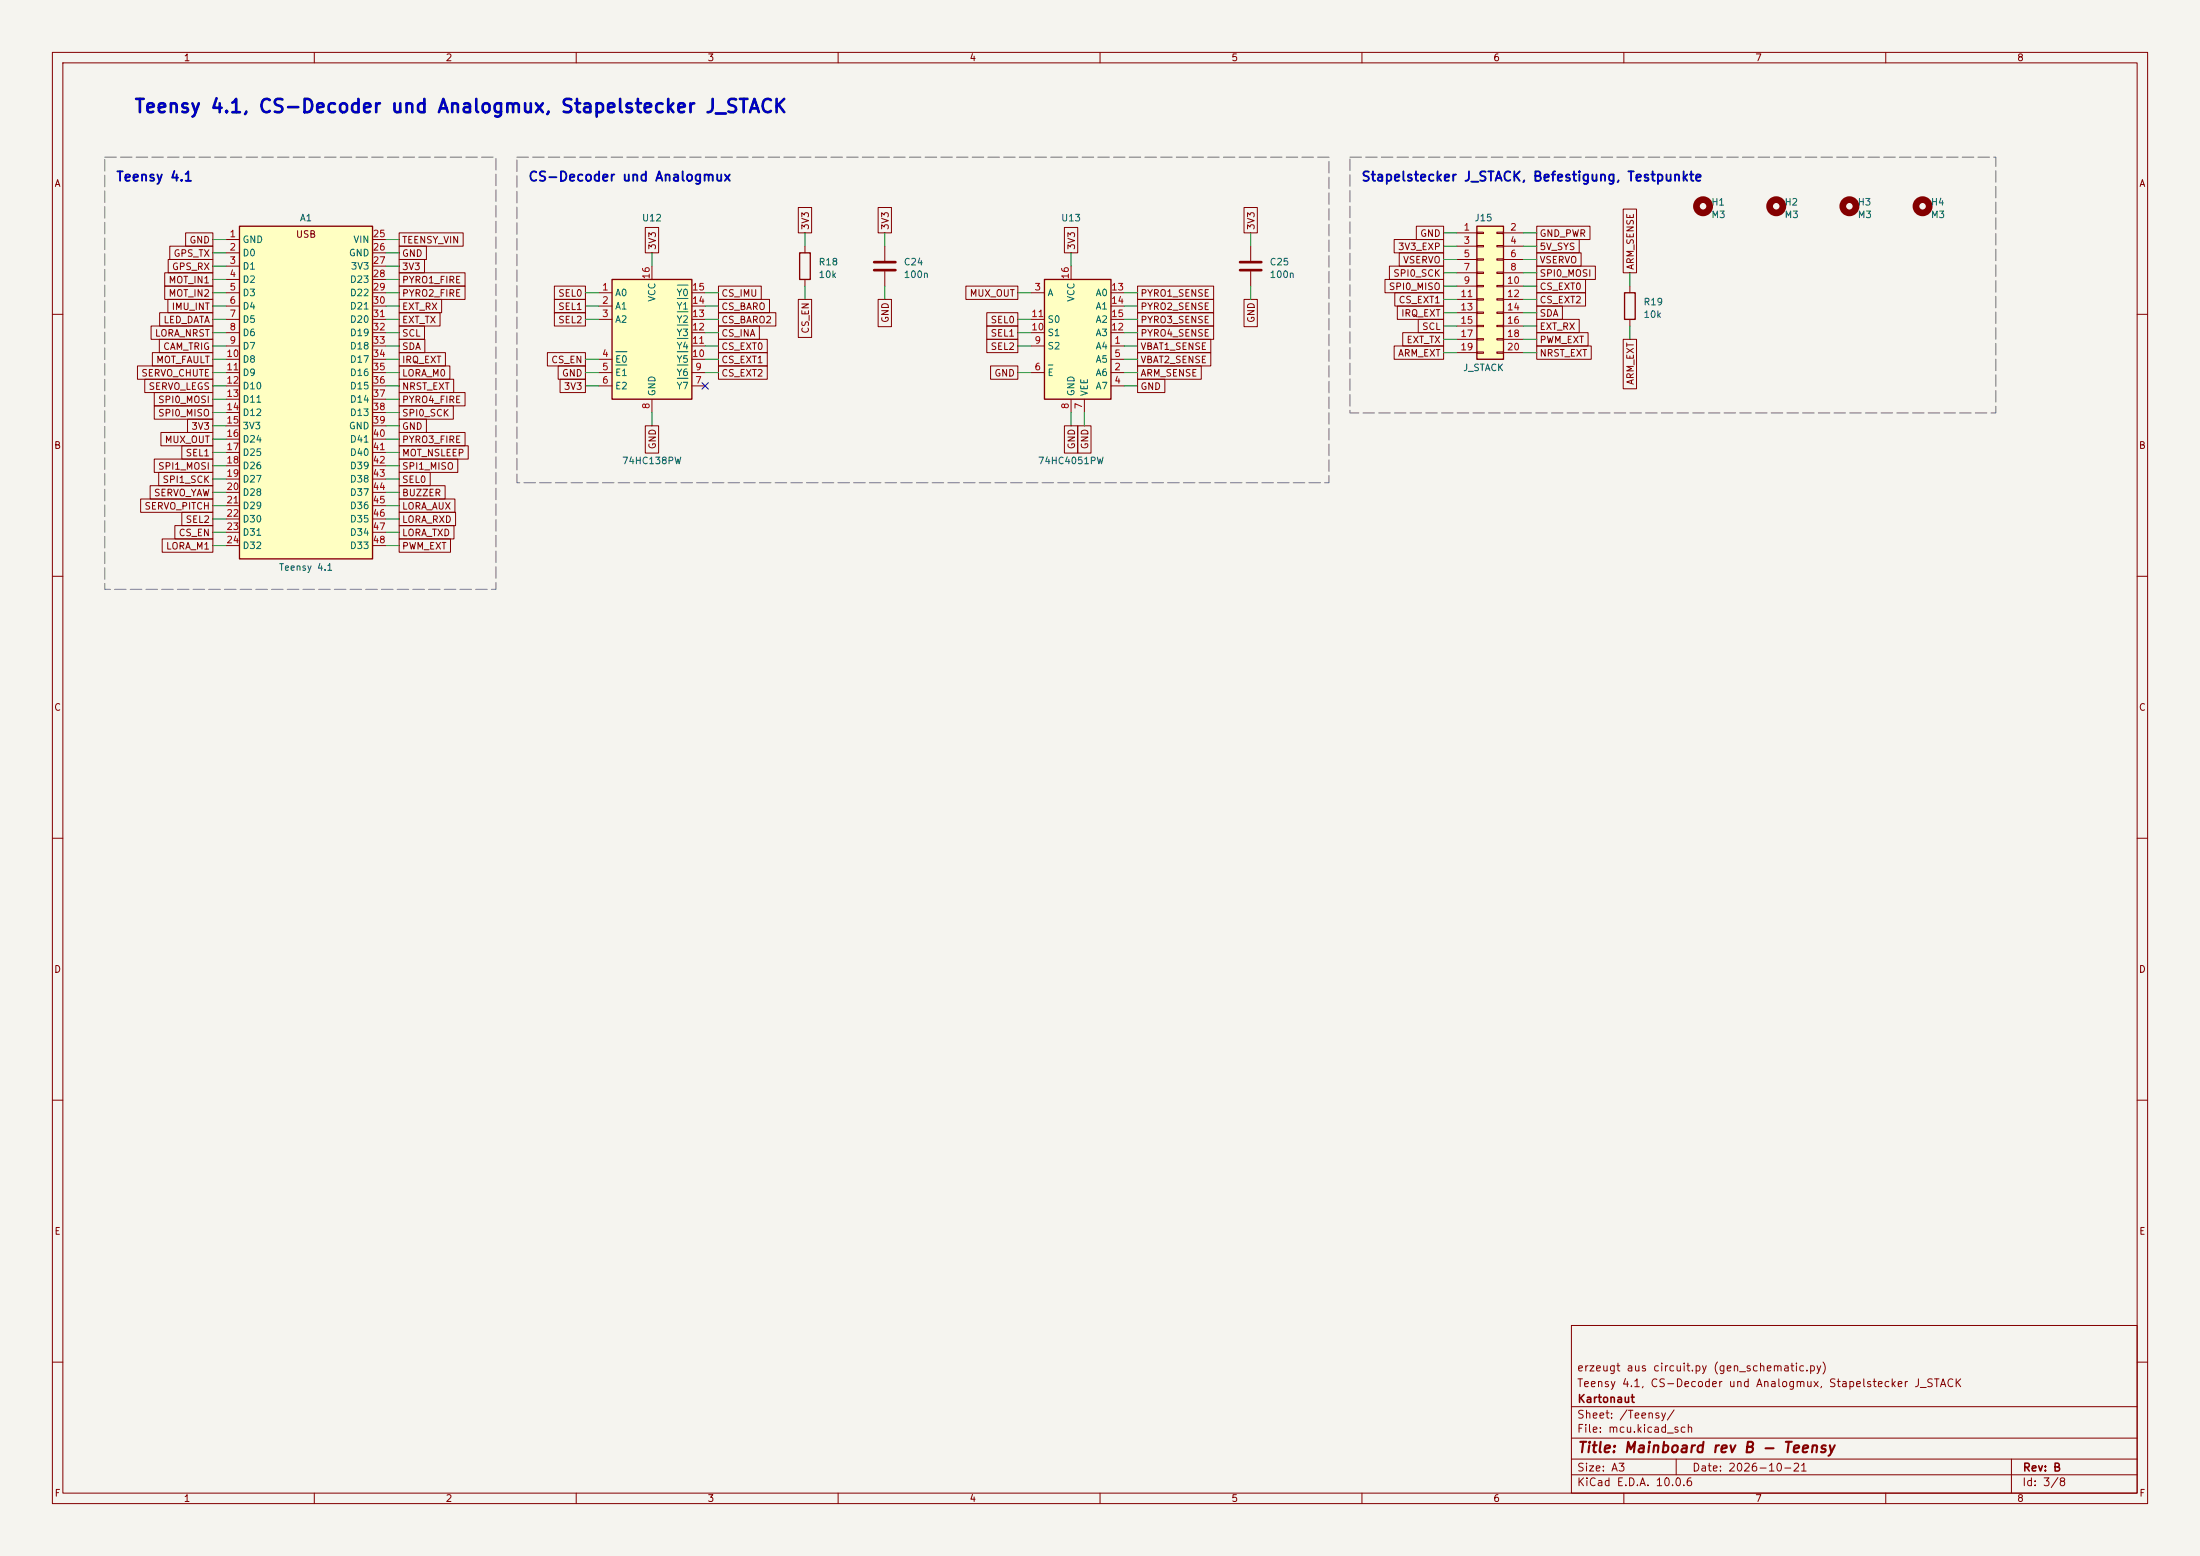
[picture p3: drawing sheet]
<svg xmlns="http://www.w3.org/2000/svg" width="420mm" height="297mm" viewBox="0 0 420 297" stroke-linecap="round" stroke-linejoin="round" font-family="sans-serif">
<path d="M0 0h420v297h-420z" fill="#f5f4ef" stroke="#f5f4ef" stroke-width=".19"/>
<g fill="none" stroke="#840000" stroke-width=".19">
<path d="M10 10h400v277h-400zM12 12h396v273h-396zM60 10v2M110 10v2M160 10v2M210 10v2M260 10v2M310 10v2M360 10v2M10 60h2M408 60h2M10 110h2"/>
<path d="M408 110h2M10 160h2M408 160h2M10 210h2M408 210h2M300 253h108v32h-108zM10 260h2M300 278.5h108M300 274.5h108M300 268.5h108M320 278.5v3M384 278.5v6.5"/>
<path d="M408 260h2M60 285v2M110 285v2M160 285v2M210 285v2M260 285v2M300 281.5h108M310 285v2M360 285v2"/>
</g>
<path d="M116.8 53.3h15.3v22.9h-15.3z" fill="#ffffc2"/>
<path d="M116.8 53.3h15.3v22.9h-15.3z" fill="none" stroke="#840000" stroke-width=".25"/>
<g fill="none" stroke="#840000" stroke-width=".19">
<path d="M114.3 55.9h2.5M114.3 58.4h2.5M124.5 50.8v2.5M132.1 55.9h2.5M132.1 58.4h2.5M238.8 47v2.8M238.8 51.8v2.8M114.3 61h2.5M114.3 68.6h2.5M114.3 71.1h2.5M114.3 73.7h2.5M124.5 76.2v2.5"/>
<path d="M132.1 61h2.5M132.1 68.6h2.5M132.1 71.1h2.5M132.1 73.7h2.5M132.1 66h2.5M132.1 63.5h2.5"/>
</g>
<path d="M129.3 59.5h2M129.3 57h2M129.3 54.4h2M117.6 67.1h2.1M117.6 69.7h2.1M129.3 67.1h2M129.3 69.7h2M129.3 72.2h2M129.3 64.6h2M129.3 62.1h2" fill="none" stroke="#006464" stroke-width=".19"/>
<g fill="none" stroke="#840000" stroke-width="1.3">
<circle cx="325.1" cy="39.4" r="1.27"/>
<circle cx="367" cy="39.4" r="1.27"/>
</g>
<path d="M236.7 50h4.1M236.7 51.6h4.1" fill="none" stroke="#840000" stroke-width=".51"/>
<path d="M199.4 53.3h12.7v22.9h-12.7z" fill="#ffffc2"/>
<path d="M152.7 48.3h2v5h-2zM199.4 53.3h12.7v22.9h-12.7zM310.1 55.9h2.1v5.1h-2.1z" fill="none" stroke="#840000" stroke-width=".25"/>
<g fill="none" stroke="#840000" stroke-width=".19">
<path d="M153.7 47v1.3M153.7 53.3v1.3M196.8 55.9h2.6M204.5 50.8v2.5M212.1 55.9h2.5M212.1 58.4h2.5M311.1 54.6v1.3M196.8 66h2.6M196.8 71.1h2.6M196.8 63.5h2.6M196.8 61h2.6M204.5 76.2v2.5"/>
<path d="M207 76.2v2.5M212.1 66h2.5M212.1 71.1h2.5M212.1 73.7h2.5M212.1 68.6h2.5M212.1 63.5h2.5M212.1 61h2.5M311.1 61v1.2"/>
</g>
<path d="M200.1 69.7h.9" fill="none" stroke="#006464" stroke-width=".19"/>
<path d="M45.7 43.2h25.4v63.5h-25.4z" fill="#ffffc2"/>
<path d="M45.7 43.2h25.4v63.5h-25.4z" fill="none" stroke="#840000" stroke-width=".25"/>
<g fill="none" stroke="#840000" stroke-width=".19">
<path d="M43.2 45.7h2.5M43.2 48.3h2.5M43.2 50.8h2.5M43.2 53.3h2.5M43.2 55.9h2.5M43.2 58.4h2.5M71.1 45.7h2.6M71.1 48.3h2.6M71.1 50.8h2.6M71.1 53.3h2.6M71.1 55.9h2.6M71.1 58.4h2.6"/>
<path d="M168.9 47v2.8M168.9 51.8v2.8M43.2 61h2.5M43.2 63.5h2.5M43.2 66h2.5M43.2 68.6h2.5M43.2 71.1h2.5M43.2 73.7h2.5M43.2 76.2h2.5M43.2 78.7h2.5M71.1 61h2.6M71.1 63.5h2.6"/>
<path d="M71.1 66h2.6M71.1 68.6h2.6M71.1 71.1h2.6M71.1 73.7h2.6M71.1 76.2h2.6M71.1 78.7h2.6M43.2 81.3h2.5M43.2 83.8h2.5M43.2 86.4h2.5M43.2 88.9h2.5M43.2 91.4h2.5M43.2 94h2.5"/>
<path d="M43.2 96.5h2.5M43.2 99.1h2.5M71.1 81.3h2.6M71.1 83.8h2.6M71.1 86.4h2.6M71.1 88.9h2.6M71.1 91.4h2.6M71.1 94h2.6M71.1 96.5h2.6M71.1 99.1h2.6M43.2 101.6h2.5M43.2 104.1h2.5"/>
<path d="M71.1 101.6h2.6M71.1 104.1h2.6"/>
</g>
<path d="M166.9 50h4M166.9 51.6h4" fill="none" stroke="#840000" stroke-width=".51"/>
<g fill="none" stroke="#840000" stroke-width="1.3">
<circle cx="339.1" cy="39.4" r="1.27"/>
<circle cx="353.1" cy="39.4" r="1.27"/>
</g>
<path d="M281.9 43.2h5.1v25.4h-5.1z" fill="#ffffc2"/>
<path d="M281.9 43.2h5.1v25.4h-5.1z" fill="none" stroke="#840000" stroke-width=".25"/>
<g fill="none" stroke="#840000" stroke-width=".19">
<path d="M152.4 39.6h2.5v4.9h-2.5zM167.6 39.6h2.6v4.9h-2.6zM237.5 39.6h2.5v4.9h-2.5zM309.9 39.9h2.5v12.2h-2.5zM30.5 59.7h10.1v2.5h-10.1zM31.4 52.1h9.2v2.5h-9.2zM31.4 54.6h9.2v2.6h-9.2zM32 57.1h8.6v2.6h-8.6zM32.1 49.5h8.5v2.6h-8.5zM32.4 47h8.2v2.5h-8.2zM35.4 44.4h5.2v2.6h-5.2zM76.2 44.4h12.2v2.6h-12.2z"/>
<path d="M76.2 47h5.2v2.5h-5.2zM76.2 49.5h4.8v2.6h-4.8zM76.2 52.1h12.6v2.5h-12.6zM76.2 54.6h12.6v2.6h-12.6zM76.2 57.1h8.1v2.6h-8.1zM76.2 59.7h7.8v2.5h-7.8zM105.8 54.6h6v2.6h-6zM105.8 57.1h6v2.6h-6zM105.8 59.7h6v2.5h-6zM123.2 43.4h2.5v4.9h-2.5zM137.2 59.7h10.9v2.5h-10.9zM137.2 57.1h9.7v2.6h-9.7z"/>
<path d="M137.2 54.6h8.1v2.6h-8.1zM152.4 57.2h2.5v7.2h-2.5zM167.6 57.2h2.6v5.2h-2.6zM184.4 54.6h9.9v2.6h-9.9zM188.4 59.7h5.9v2.5h-5.9zM203.2 43.4h2.5v4.9h-2.5zM217.2 59.7h14.5v2.5h-14.5zM217.2 54.6h14.5v2.6h-14.5zM217.2 57.1h14.5v2.6h-14.5zM237.5 57.2h2.5v5.2h-2.5zM264.4 53.3h11.2v2.6h-11.2zM265.2 50.8h10.4v2.5h-10.4z"/>
<path d="M266.2 45.7h9.4v2.6h-9.4zM266.3 55.9h9.3v2.5h-9.3zM266.8 58.4h8.8v2.6h-8.8zM267.1 48.3h8.5v2.5h-8.5zM270.4 43.2h5.2v2.5h-5.2zM278.1 44.5h3.8M278.1 47h3.8M278.1 49.5h3.8M278.1 52.1h3.8M278.1 54.6h3.8M278.1 57.2h3.8M278.1 59.7h3.8"/>
<path d="M281.9 44.3h1.3v.3h-1.3zM281.9 46.9h1.3v.2h-1.3zM281.9 49.4h1.3v.3h-1.3zM281.9 51.9h1.3v.3h-1.3zM281.9 54.5h1.3v.2h-1.3zM281.9 57h1.3v.3h-1.3zM281.9 59.6h1.3v.2h-1.3zM285.7 44.3h1.3v.3h-1.3zM285.7 46.9h1.3v.2h-1.3zM285.7 49.4h1.3v.3h-1.3zM285.7 51.9h1.3v.3h-1.3zM285.7 54.5h1.3v.2h-1.3z"/>
<path d="M285.7 57h1.3v.3h-1.3zM285.7 59.6h1.3v.2h-1.3zM287 44.5h3.8M287 47h3.8M287 49.5h3.8M287 52.1h3.8M287 54.6h3.8M287 57.2h3.8M287 59.7h3.8M293.4 58.4h4.9v2.6h-4.9zM293.4 55.9h9.3v2.5h-9.3zM293.4 43.2h10.1v2.5h-10.1z"/>
<path d="M293.4 45.7h8.1v2.6h-8.1zM293.4 48.3h8.4v2.5h-8.4zM293.4 50.8h11.2v2.5h-11.2zM293.4 53.3h9.3v2.6h-9.3zM26.2 69.8h14.4v2.6h-14.4zM27.6 72.4h13v2.5h-13zM28.8 62.2h11.8v2.6h-11.8zM29.1 67.3h11.5v2.6h-11.5zM29.4 74.9h11.2v2.6h-11.2zM29.4 77.5h11.2v2.5h-11.2zM30.4 64.8h10.2v2.5h-10.2zM76.2 62.2h4.8v2.6h-4.8z"/>
<path d="M76.2 64.8h4.9v2.5h-4.9zM76.2 67.3h8.8v2.6h-8.8zM76.2 69.8h9.7v2.6h-9.7zM76.2 72.4h10.4v2.5h-10.4zM76.2 74.9h12.6v2.6h-12.6zM76.2 77.5h10.3v2.5h-10.3zM104.5 67.3h7.3v2.6h-7.3zM106.6 69.8h5.2v2.6h-5.2zM106.9 72.4h4.9v2.5h-4.9zM137.2 62.2h7.8v2.6h-7.8zM137.2 67.3h9.3v2.6h-9.3zM137.2 64.8h9.3v2.5h-9.3z"/>
<path d="M137.2 69.8h9.3v2.6h-9.3zM188.4 64.8h5.9v2.5h-5.9zM188.4 62.2h5.9v2.6h-5.9zM189.1 69.8h5.2v2.6h-5.2zM217.2 64.8h13.9v2.5h-13.9zM217.2 69.8h12.1v2.6h-12.1zM217.2 67.3h13.9v2.6h-13.9zM217.2 72.4h5.2v2.5h-5.2zM217.2 62.2h14.5v2.6h-14.5zM266.2 66h9.4v2.6h-9.4zM267.8 63.5h7.8v2.5h-7.8zM270.7 61h4.9v2.5h-4.9z"/>
<path d="M278.1 62.2h3.8M278.1 64.8h3.8M278.1 67.3h3.8M281.9 62.1h1.3v.3h-1.3zM281.9 64.6h1.3v.3h-1.3zM281.9 67.2h1.3v.2h-1.3zM285.7 62.1h1.3v.3h-1.3zM285.7 64.6h1.3v.3h-1.3zM285.7 67.2h1.3v.2h-1.3zM287 62.2h3.8M287 64.8h3.8M287 67.3h3.8"/>
<path d="M293.4 61h8.1v2.5h-8.1zM293.4 63.5h9.8v2.5h-9.8zM293.4 66h10.4v2.6h-10.4zM309.9 64.8h2.5v9.4h-2.5zM26.8 95.2h13.8v2.6h-13.8zM28.7 92.7h11.9v2.6h-11.9zM29.4 87.6h11.2v2.6h-11.2zM30.3 90.2h10.3v2.5h-10.3zM30.7 82.5h9.9v2.6h-9.9zM34.7 85.1h5.9v2.5h-5.9zM34.7 97.8h5.9v2.5h-5.9zM35.8 80h4.8v2.6h-4.8z"/>
<path d="M76.2 85.1h13.2v2.5h-13.2zM76.2 87.6h11.2v2.6h-11.2zM76.2 90.2h5.9v2.5h-5.9zM76.2 92.7h8.8v2.6h-8.8zM76.2 95.2h10.6v2.6h-10.6zM76.2 97.8h10.8v2.5h-10.8zM76.2 80h5.2v2.6h-5.2zM76.2 82.5h12.6v2.6h-12.6zM123.2 81.3h2.5v5.2h-2.5zM203.2 81.3h2.5v5.2h-2.5zM205.7 81.3h2.6v5.2h-2.6zM31 102.9h9.6v2.5h-9.6z"/>
<path d="M33.4 100.3h7.2v2.6h-7.2zM76.2 102.9h9.8v2.5h-9.8zM76.2 100.3h10.5v2.6h-10.5z"/>
</g>
<g fill="none" stroke="#009600" stroke-width=".19">
<path d="M40.6 45.7h2.6M40.6 48.3h2.6M40.6 50.8h2.6M40.6 55.9h2.6M40.6 58.4h2.6M40.6 53.3h2.6M73.7 45.7h2.5M73.7 48.3h2.5M73.7 50.8h2.5M73.7 55.9h2.5M73.7 58.4h2.5M73.7 53.3h2.5"/>
<path d="M111.8 55.9h2.5M111.8 58.4h2.5M124.5 48.3v2.5M134.6 55.9h2.6M134.6 58.4h2.6M153.7 44.5v2.5M153.7 54.6v2.6M168.9 44.5v2.5M168.9 54.6v2.6M194.3 55.9h2.5M204.5 48.3v2.5M214.6 55.9h2.6"/>
<path d="M214.6 58.4h2.6M238.8 44.5v2.5M238.8 54.6v2.6M275.6 54.6h2.5M275.6 57.2h2.5M275.6 49.5h2.5M275.6 52.1h2.5M275.6 59.7h2.5M275.6 44.5h2.5M275.6 47h2.5M290.8 54.6h2.6M290.8 57.2h2.6"/>
<path d="M290.8 49.5h2.6M290.8 52.1h2.6M290.8 59.7h2.6M290.8 44.5h2.6M290.8 47h2.6M311.1 52.1v2.5M40.6 61h2.6M40.6 63.5h2.6M40.6 68.6h2.6M40.6 66h2.6M40.6 71.1h2.6M40.6 73.7h2.6"/>
<path d="M40.6 76.2h2.6M40.6 78.7h2.6M73.7 61h2.5M73.7 63.5h2.5M73.7 68.6h2.5M73.7 66h2.5M73.7 71.1h2.5M73.7 73.7h2.5M73.7 76.2h2.5M73.7 78.7h2.5M111.8 61h2.5M111.8 68.6h2.5"/>
<path d="M111.8 71.1h2.5M111.8 73.7h2.5M124.5 78.7v2.6M134.6 61h2.6M134.6 63.5h2.6M134.6 68.6h2.6M134.6 66h2.6M134.6 71.1h2.6M194.3 61h2.5M194.3 63.5h2.5M194.3 66h2.5M194.3 71.1h2.5"/>
<path d="M204.5 78.7v2.6M207 78.7v2.6M214.6 61h2.6M214.6 63.5h2.6M214.6 68.6h2.6M214.6 66h2.6M214.6 71.1h2.6M214.6 73.7h2.6M275.6 62.2h2.5M275.6 64.8h2.5M275.6 67.3h2.5M290.8 62.2h2.6"/>
<path d="M290.8 64.8h2.6M290.8 67.3h2.6M311.1 62.2v2.6M40.6 86.4h2.6M40.6 88.9h2.6M40.6 91.4h2.6M40.6 94h2.6M40.6 96.5h2.6M40.6 99.1h2.6M40.6 81.3h2.6M40.6 83.8h2.6M73.7 86.4h2.5"/>
<path d="M73.7 88.9h2.5M73.7 91.4h2.5M73.7 94h2.5M73.7 96.5h2.5M73.7 99.1h2.5M73.7 81.3h2.5M73.7 83.8h2.5M40.6 101.6h2.6M40.6 104.1h2.6M73.7 101.6h2.5M73.7 104.1h2.5"/>
</g>
<path d="M134 73.1l1.2 1.2M135.2 73.1l-1.2 1.2" fill="none" stroke="#000084" stroke-width=".19"/>
<path d="M20 30h74.7v82.5h-74.7zM98.7 30h155v62.1h-155zM257.7 30h123.3v48.8h-123.3z" fill="none" stroke="#787878" stroke-width=".2" stroke-dasharray="2.2 .8"/>
<text font-size="2.5" fill="#0000c2" x="25.5" y="22.2">Teensy 4.1, CS-Decoder und Analogmux, Stapelstecker J_STACK</text>
<text font-size="2" fill="#840000" x="301" y="277.8">Title: Mainboard rev B - Teensy</text>
<g font-size="1.8" fill="#0000c2">
<text x="22.1" y="35.1">Teensy 4.1</text>
<text x="100.7" y="35.1">CS-Decoder und Analogmux</text>
<text x="259.8" y="35.1">Stapelstecker J_STACK, Befestigung, Testpunkte</text>
</g>
<g font-size="1.5" fill="#840000">
<text x="300.9" y="262.1">erzeugt aus circuit.py (gen_schematic.py)</text>
<text x="300.9" y="265.1">Teensy 4.1, CS-Decoder und Analogmux, Stapelstecker J_STACK</text>
<text x="301" y="268.1">Kartonaut</text>
<text x="300.9" y="273.8">File: mcu.kicad_sch</text>
<text x="300.9" y="271.1">Sheet: /Teensy/</text>
<text x="300.9" y="281.2">Size: A3</text>
<text x="322.9" y="281.2">Date: 2026-10-21</text>
<text x="386" y="281.2">Rev: B</text>
<text x="300.9" y="284">KiCad E.D.A. 10.0.6</text>
<text x="385.9" y="284">Id: 3/8</text>
</g>
<g font-size="1.3" fill="#840000">
<text x="35" y="12">1</text>
<text x="85" y="12">2</text>
<text x="135" y="12">3</text>
<text x="185" y="12">4</text>
<text x="235" y="12">5</text>
<text x="285" y="12">6</text>
<text x="335" y="12">7</text>
<text x="385" y="12">8</text>
<text x="10.3" y="36">A</text>
<text x="408.3" y="36">A</text>
<text x="36.1" y="46.8">GND</text>
<text x="56.4" y="45.7">USB</text>
<text x="76.6" y="46.8">TEENSY_VIN</text>
<text x="125.5" y="47.8" transform="rotate(-90 125.5 47.8)">3V3</text>
<text x="154.7" y="44" transform="rotate(-90 154.7 44)">3V3</text>
<text x="170" y="44" transform="rotate(-90 170 44)">3V3</text>
<text x="205.5" y="47.8" transform="rotate(-90 205.5 47.8)">3V3</text>
<text x="239.8" y="44" transform="rotate(-90 239.8 44)">3V3</text>
<text x="271" y="45.5">GND</text>
<text x="293.8" y="45.5">GND_PWR</text>
<text x="32.7" y="51.9">GPS_RX</text>
<text x="33" y="49.3">GPS_TX</text>
<text x="76.6" y="49.3">GND</text>
<text x="76.6" y="51.9">3V3</text>
<text x="265.9" y="53.1">SPI0_SCK</text>
<text x="266.8" y="48">3V3_EXP</text>
<text x="267.8" y="50.6">VSERVO</text>
<text x="293.8" y="48">5V_SYS</text>
<text x="293.8" y="50.6">VSERVO</text>
<text x="293.8" y="53.1">SPI0_MOSI</text>
<text x="312.2" y="51.6" transform="rotate(-90 312.2 51.6)">ARM_SENSE</text>
<text x="32.1" y="54.4">MOT_IN1</text>
<text x="32.1" y="56.9">MOT_IN2</text>
<text x="32.7" y="59.5">IMU_INT</text>
<text x="76.6" y="54.4">PYRO1_FIRE</text>
<text x="76.6" y="56.9">PYRO2_FIRE</text>
<text x="76.6" y="59.5">EXT_RX</text>
<text x="106.5" y="56.9">SEL0</text>
<text x="106.5" y="59.5">SEL1</text>
<text x="137.6" y="59.5">CS_BARO</text>
<text x="137.6" y="56.9">CS_IMU</text>
<text x="185" y="56.9">MUX_OUT</text>
<text x="217.6" y="56.9">PYRO1_SENSE</text>
<text x="217.6" y="59.5">PYRO2_SENSE</text>
<text x="265" y="55.7">SPI0_MISO</text>
<text x="266.9" y="58.2">CS_EXT1</text>
<text x="293.8" y="58.2">CS_EXT2</text>
<text x="293.8" y="55.7">CS_EXT0</text>
<text x="29.5" y="64.6">LORA_NRST</text>
<text x="31.1" y="62">LED_DATA</text>
<text x="76.6" y="62">EXT_TX</text>
<text x="76.6" y="64.6">SCL</text>
<text x="106.5" y="62">SEL2</text>
<text x="137.6" y="64.6">CS_INA</text>
<text x="137.6" y="62">CS_BARO2</text>
<text x="154.7" y="63.8" transform="rotate(-90 154.7 63.8)">CS_EN</text>
<text x="170" y="61.7" transform="rotate(-90 170 61.7)">GND</text>
<text x="189" y="62">SEL0</text>
<text x="189" y="64.6">SEL1</text>
<text x="217.6" y="62">PYRO3_SENSE</text>
<text x="217.6" y="64.6">PYRO4_SENSE</text>
<text x="239.8" y="61.7" transform="rotate(-90 239.8 61.7)">GND</text>
<text x="267.4" y="60.7">IRQ_EXT</text>
<text x="268.4" y="65.8">EXT_TX</text>
<text x="271.4" y="63.3">SCL</text>
<text x="293.8" y="60.7">SDA</text>
<text x="293.8" y="63.3">EXT_RX</text>
<text x="293.8" y="65.8">PWM_EXT</text>
<text x="29.7" y="69.6">MOT_FAULT</text>
<text x="31" y="67.1">CAM_TRIG</text>
<text x="76.6" y="67.1">SDA</text>
<text x="76.6" y="69.6">IRQ_EXT</text>
<text x="105.1" y="69.6">CS_EN</text>
<text x="137.6" y="69.6">CS_EXT1</text>
<text x="137.6" y="67.1">CS_EXT0</text>
<text x="189" y="67.1">SEL2</text>
<text x="217.6" y="67.1">VBAT1_SENSE</text>
<text x="217.6" y="69.6">VBAT2_SENSE</text>
<text x="266.8" y="68.4">ARM_EXT</text>
<text x="293.8" y="68.4">NRST_EXT</text>
<text x="26.9" y="72.2">SERVO_CHUTE</text>
<text x="28.3" y="74.7">SERVO_LEGS</text>
<text x="30.1" y="77.3">SPI0_MOSI</text>
<text x="76.6" y="72.2">LORA_M0</text>
<text x="76.6" y="74.7">NRST_EXT</text>
<text x="76.6" y="77.3">PYRO4_FIRE</text>
<text x="107.2" y="72.2">GND</text>
<text x="107.5" y="74.7">3V3</text>
<text x="137.6" y="72.2">CS_EXT2</text>
<text x="189.7" y="72.2">GND</text>
<text x="217.6" y="72.2">ARM_SENSE</text>
<text x="217.6" y="74.7">GND</text>
<text x="312.2" y="73.6" transform="rotate(-90 312.2 73.6)">ARM_EXT</text>
<text x="30.1" y="79.8">SPI0_MISO</text>
<text x="36.4" y="82.3">3V3</text>
<text x="76.6" y="82.3">GND</text>
<text x="76.6" y="79.8">SPI0_SCK</text>
<text x="10.2" y="86">B</text>
<text x="30.1" y="90">SPI1_MOSI</text>
<text x="31.3" y="84.9">MUX_OUT</text>
<text x="35.3" y="87.4">SEL1</text>
<text x="76.6" y="87.4">MOT_NSLEEP</text>
<text x="76.6" y="90">SPI1_MISO</text>
<text x="76.6" y="84.9">PYRO3_FIRE</text>
<text x="125.5" y="85.9" transform="rotate(-90 125.5 85.9)">GND</text>
<text x="205.5" y="85.9" transform="rotate(-90 205.5 85.9)">GND</text>
<text x="208.1" y="85.9" transform="rotate(-90 208.1 85.9)">GND</text>
<text x="408.2" y="86">B</text>
<text x="29.3" y="95">SERVO_YAW</text>
<text x="30.9" y="92.5">SPI1_SCK</text>
<text x="76.6" y="92.5">SEL0</text>
<text x="76.6" y="95">BUZZER</text>
<text x="27.5" y="97.6">SERVO_PITCH</text>
<text x="35.3" y="100.1">SEL2</text>
<text x="76.6" y="97.6">LORA_AUX</text>
<text x="76.6" y="100.1">LORA_RXD</text>
<text x="31.6" y="105.2">LORA_M1</text>
<text x="34" y="102.7">CS_EN</text>
<text x="76.6" y="105.2">PWM_EXT</text>
<text x="76.6" y="102.7">LORA_TXD</text>
<text x="10.2" y="136">C</text>
<text x="408.2" y="136">C</text>
<text x="10.2" y="186">D</text>
<text x="408.2" y="186">D</text>
<text x="10.3" y="236">E</text>
<text x="408.3" y="236">E</text>
<text x="10.3" y="286">F</text>
<text x="35" y="287">1</text>
<text x="85" y="287">2</text>
<text x="135" y="287">3</text>
<text x="185" y="287">4</text>
<text x="235" y="287">5</text>
<text x="285" y="287">6</text>
<text x="335" y="287">7</text>
<text x="385" y="287">8</text>
<text x="408.3" y="286">F</text>
</g>
<g font-size="1.3" fill="#006464">
<text x="326.6" y="39.5">H1</text>
<text x="326.6" y="41.9">M3</text>
<text x="340.6" y="39.5">H2</text>
<text x="340.6" y="41.9">M3</text>
<text x="354.5" y="39.5">H3</text>
<text x="354.5" y="41.9">M3</text>
<text x="368.5" y="39.5">H4</text>
<text x="368.5" y="41.9">M3</text>
<text x="46.2" y="46.7">GND</text>
<text x="57.1" y="42.5">A1</text>
<text x="67.4" y="46.7">VIN</text>
<text x="122.5" y="42.6">U12</text>
<text x="202.5" y="42.6">U13</text>
<text x="281.4" y="42.5">J15</text>
<text x="46.2" y="49.2">D0</text>
<text x="46.2" y="51.8">D1</text>
<text x="66.5" y="49.2">GND</text>
<text x="66.9" y="51.8">3V3</text>
<text x="156.2" y="51">R18</text>
<text x="156.2" y="53.4">10k</text>
<text x="172.4" y="51">C24</text>
<text x="172.4" y="53.4">100n</text>
<text x="242.3" y="51">C25</text>
<text x="242.3" y="53.4">100n</text>
<text x="46.2" y="54.3">D2</text>
<text x="46.2" y="56.8">D3</text>
<text x="46.2" y="59.4">D4</text>
<text x="66.7" y="54.3">D23</text>
<text x="66.7" y="56.8">D22</text>
<text x="66.7" y="59.4">D21</text>
<text x="117.3" y="56.8">A0</text>
<text x="117.3" y="59.4">A1</text>
<text x="125.4" y="57.7" transform="rotate(-90 125.4 57.7)">VCC</text>
<text x="129" y="59.4">Y1</text>
<text x="129" y="56.8">Y0</text>
<text x="199.9" y="56.8">A</text>
<text x="205.4" y="57.7" transform="rotate(-90 205.4 57.7)">VCC</text>
<text x="209.1" y="56.8">A0</text>
<text x="209.1" y="59.4">A1</text>
<text x="313.7" y="58.6">R19</text>
<text x="46.2" y="61.9">D5</text>
<text x="46.2" y="64.5">D6</text>
<text x="66.7" y="61.9">D20</text>
<text x="66.7" y="64.5">D19</text>
<text x="117.3" y="61.9">A2</text>
<text x="129" y="64.5">Y3</text>
<text x="129" y="61.9">Y2</text>
<text x="199.9" y="64.5">S1</text>
<text x="199.9" y="61.9">S0</text>
<text x="209.1" y="64.5">A3</text>
<text x="209.1" y="61.9">A2</text>
<text x="313.7" y="61">10k</text>
<text x="46.2" y="67">D7</text>
<text x="46.2" y="69.5">D8</text>
<text x="66.7" y="67">D18</text>
<text x="66.7" y="69.5">D17</text>
<text x="117.3" y="69.5">E0</text>
<text x="129" y="69.5">Y5</text>
<text x="129" y="67">Y4</text>
<text x="199.9" y="67">S2</text>
<text x="209.1" y="67">A4</text>
<text x="209.1" y="69.5">A5</text>
<text x="279.2" y="71.1">J_STACK</text>
<text x="46.2" y="72.1">D9</text>
<text x="46.2" y="74.6">D10</text>
<text x="46.2" y="77.2">D11</text>
<text x="66.7" y="72.1">D16</text>
<text x="66.7" y="74.6">D15</text>
<text x="66.7" y="77.2">D14</text>
<text x="117.3" y="72.1">E1</text>
<text x="117.3" y="74.6">E2</text>
<text x="125.4" y="75.7" transform="rotate(-90 125.4 75.7)">GND</text>
<text x="129" y="74.6">Y7</text>
<text x="129" y="72.1">Y6</text>
<text x="199.9" y="72.1">E</text>
<text x="205.4" y="75.7" transform="rotate(-90 205.4 75.7)">GND</text>
<text x="208" y="75.7" transform="rotate(-90 208 75.7)">VEE</text>
<text x="209.1" y="72.1">A6</text>
<text x="209.1" y="74.6">A7</text>
<text x="46.2" y="79.7">D12</text>
<text x="46.2" y="82.2">3V3</text>
<text x="66.5" y="82.2">GND</text>
<text x="66.7" y="79.7">D13</text>
<text x="46.2" y="84.8">D24</text>
<text x="46.2" y="87.3">D25</text>
<text x="46.2" y="89.9">D26</text>
<text x="66.7" y="84.8">D41</text>
<text x="66.7" y="87.3">D40</text>
<text x="66.7" y="89.9">D39</text>
<text x="118.6" y="88.9">74HC138PW</text>
<text x="198.1" y="88.9">74HC4051PW</text>
<text x="46.2" y="92.4">D27</text>
<text x="46.2" y="94.9">D28</text>
<text x="66.7" y="92.4">D38</text>
<text x="66.7" y="94.9">D37</text>
<text x="46.2" y="97.5">D29</text>
<text x="46.2" y="100">D30</text>
<text x="66.7" y="97.5">D36</text>
<text x="66.7" y="100">D35</text>
<text x="46.2" y="102.6">D31</text>
<text x="46.2" y="105.1">D32</text>
<text x="66.7" y="102.6">D34</text>
<text x="66.7" y="105.1">D33</text>
<text x="53.2" y="109.2">Teensy 4.1</text>
</g>
<g font-size="1.3" fill="#a90000">
<text x="43.7" y="45.6">1</text>
<text x="71.1" y="45.6">25</text>
<text x="279.3" y="44.3">1</text>
<text x="279.3" y="46.9">3</text>
<text x="288.2" y="44.3">2</text>
<text x="288.2" y="46.9">4</text>
<text x="43.7" y="48.1">2</text>
<text x="43.7" y="50.7">3</text>
<text x="43.7" y="53.2">4</text>
<text x="71.1" y="48.1">26</text>
<text x="71.1" y="50.7">27</text>
<text x="71.1" y="53.2">28</text>
<text x="124.3" y="53.4" transform="rotate(-90 124.3 53.4)">16</text>
<text x="204.3" y="53.4" transform="rotate(-90 204.3 53.4)">16</text>
<text x="279.3" y="49.4">5</text>
<text x="279.3" y="51.9">7</text>
<text x="288.2" y="49.4">6</text>
<text x="288.2" y="51.9">8</text>
<text x="43.7" y="55.7">5</text>
<text x="43.7" y="58.3">6</text>
<text x="71.1" y="55.7">29</text>
<text x="71.1" y="58.3">30</text>
<text x="114.8" y="55.7">1</text>
<text x="114.8" y="58.3">2</text>
<text x="132" y="58.3">14</text>
<text x="132" y="55.7">15</text>
<text x="197.4" y="55.7">3</text>
<text x="212" y="55.7">13</text>
<text x="212" y="58.3">14</text>
<text x="278.7" y="57">11</text>
<text x="278.7" y="59.6">13</text>
<text x="279.3" y="54.5">9</text>
<text x="287.6" y="54.5">10</text>
<text x="287.6" y="57">12</text>
<text x="287.6" y="59.6">14</text>
<text x="43.7" y="60.8">7</text>
<text x="43.7" y="63.4">8</text>
<text x="43.7" y="65.9">9</text>
<text x="71.1" y="60.8">31</text>
<text x="71.1" y="63.4">32</text>
<text x="71.1" y="65.9">33</text>
<text x="114.8" y="60.8">3</text>
<text x="132" y="65.9">11</text>
<text x="132" y="63.4">12</text>
<text x="132" y="60.8">13</text>
<text x="196.8" y="63.4">10</text>
<text x="196.8" y="60.8">11</text>
<text x="197.4" y="65.9">9</text>
<text x="212" y="63.4">12</text>
<text x="212" y="60.8">15</text>
<text x="212.6" y="65.9">1</text>
<text x="278.7" y="62.1">15</text>
<text x="278.7" y="64.6">17</text>
<text x="287.6" y="62.1">16</text>
<text x="287.6" y="64.6">18</text>
<text x="43.1" y="68.4">10</text>
<text x="43.1" y="71">11</text>
<text x="71.1" y="68.4">34</text>
<text x="71.1" y="71">35</text>
<text x="114.8" y="68.4">4</text>
<text x="114.8" y="71">5</text>
<text x="132" y="68.4">10</text>
<text x="132.6" y="71">9</text>
<text x="197.4" y="71">6</text>
<text x="212.6" y="71">2</text>
<text x="212.6" y="68.4">5</text>
<text x="278.7" y="67.2">19</text>
<text x="287.6" y="67.2">20</text>
<text x="43.1" y="73.5">12</text>
<text x="43.1" y="76.1">13</text>
<text x="71.1" y="73.5">36</text>
<text x="71.1" y="76.1">37</text>
<text x="114.8" y="73.5">6</text>
<text x="132.6" y="73.5">7</text>
<text x="212.6" y="73.5">4</text>
<text x="43.1" y="78.6">14</text>
<text x="43.1" y="81.1">15</text>
<text x="43.1" y="83.7">16</text>
<text x="71.1" y="78.6">38</text>
<text x="71.1" y="81.1">39</text>
<text x="71.1" y="83.7">40</text>
<text x="124.3" y="78.2" transform="rotate(-90 124.3 78.2)">8</text>
<text x="204.3" y="78.2" transform="rotate(-90 204.3 78.2)">8</text>
<text x="206.9" y="78.2" transform="rotate(-90 206.9 78.2)">7</text>
<text x="43.1" y="86.2">17</text>
<text x="43.1" y="88.8">18</text>
<text x="71.1" y="86.2">41</text>
<text x="71.1" y="88.8">42</text>
<text x="43.1" y="91.3">19</text>
<text x="43.1" y="93.8">20</text>
<text x="71.1" y="91.3">43</text>
<text x="71.1" y="93.8">44</text>
<text x="43.1" y="96.4">21</text>
<text x="43.1" y="98.9">22</text>
<text x="43.1" y="101.5">23</text>
<text x="71.1" y="96.4">45</text>
<text x="71.1" y="98.9">46</text>
<text x="71.1" y="101.5">47</text>
<text x="43.1" y="104">24</text>
<text x="71.1" y="104">48</text>
</g>
</svg>
